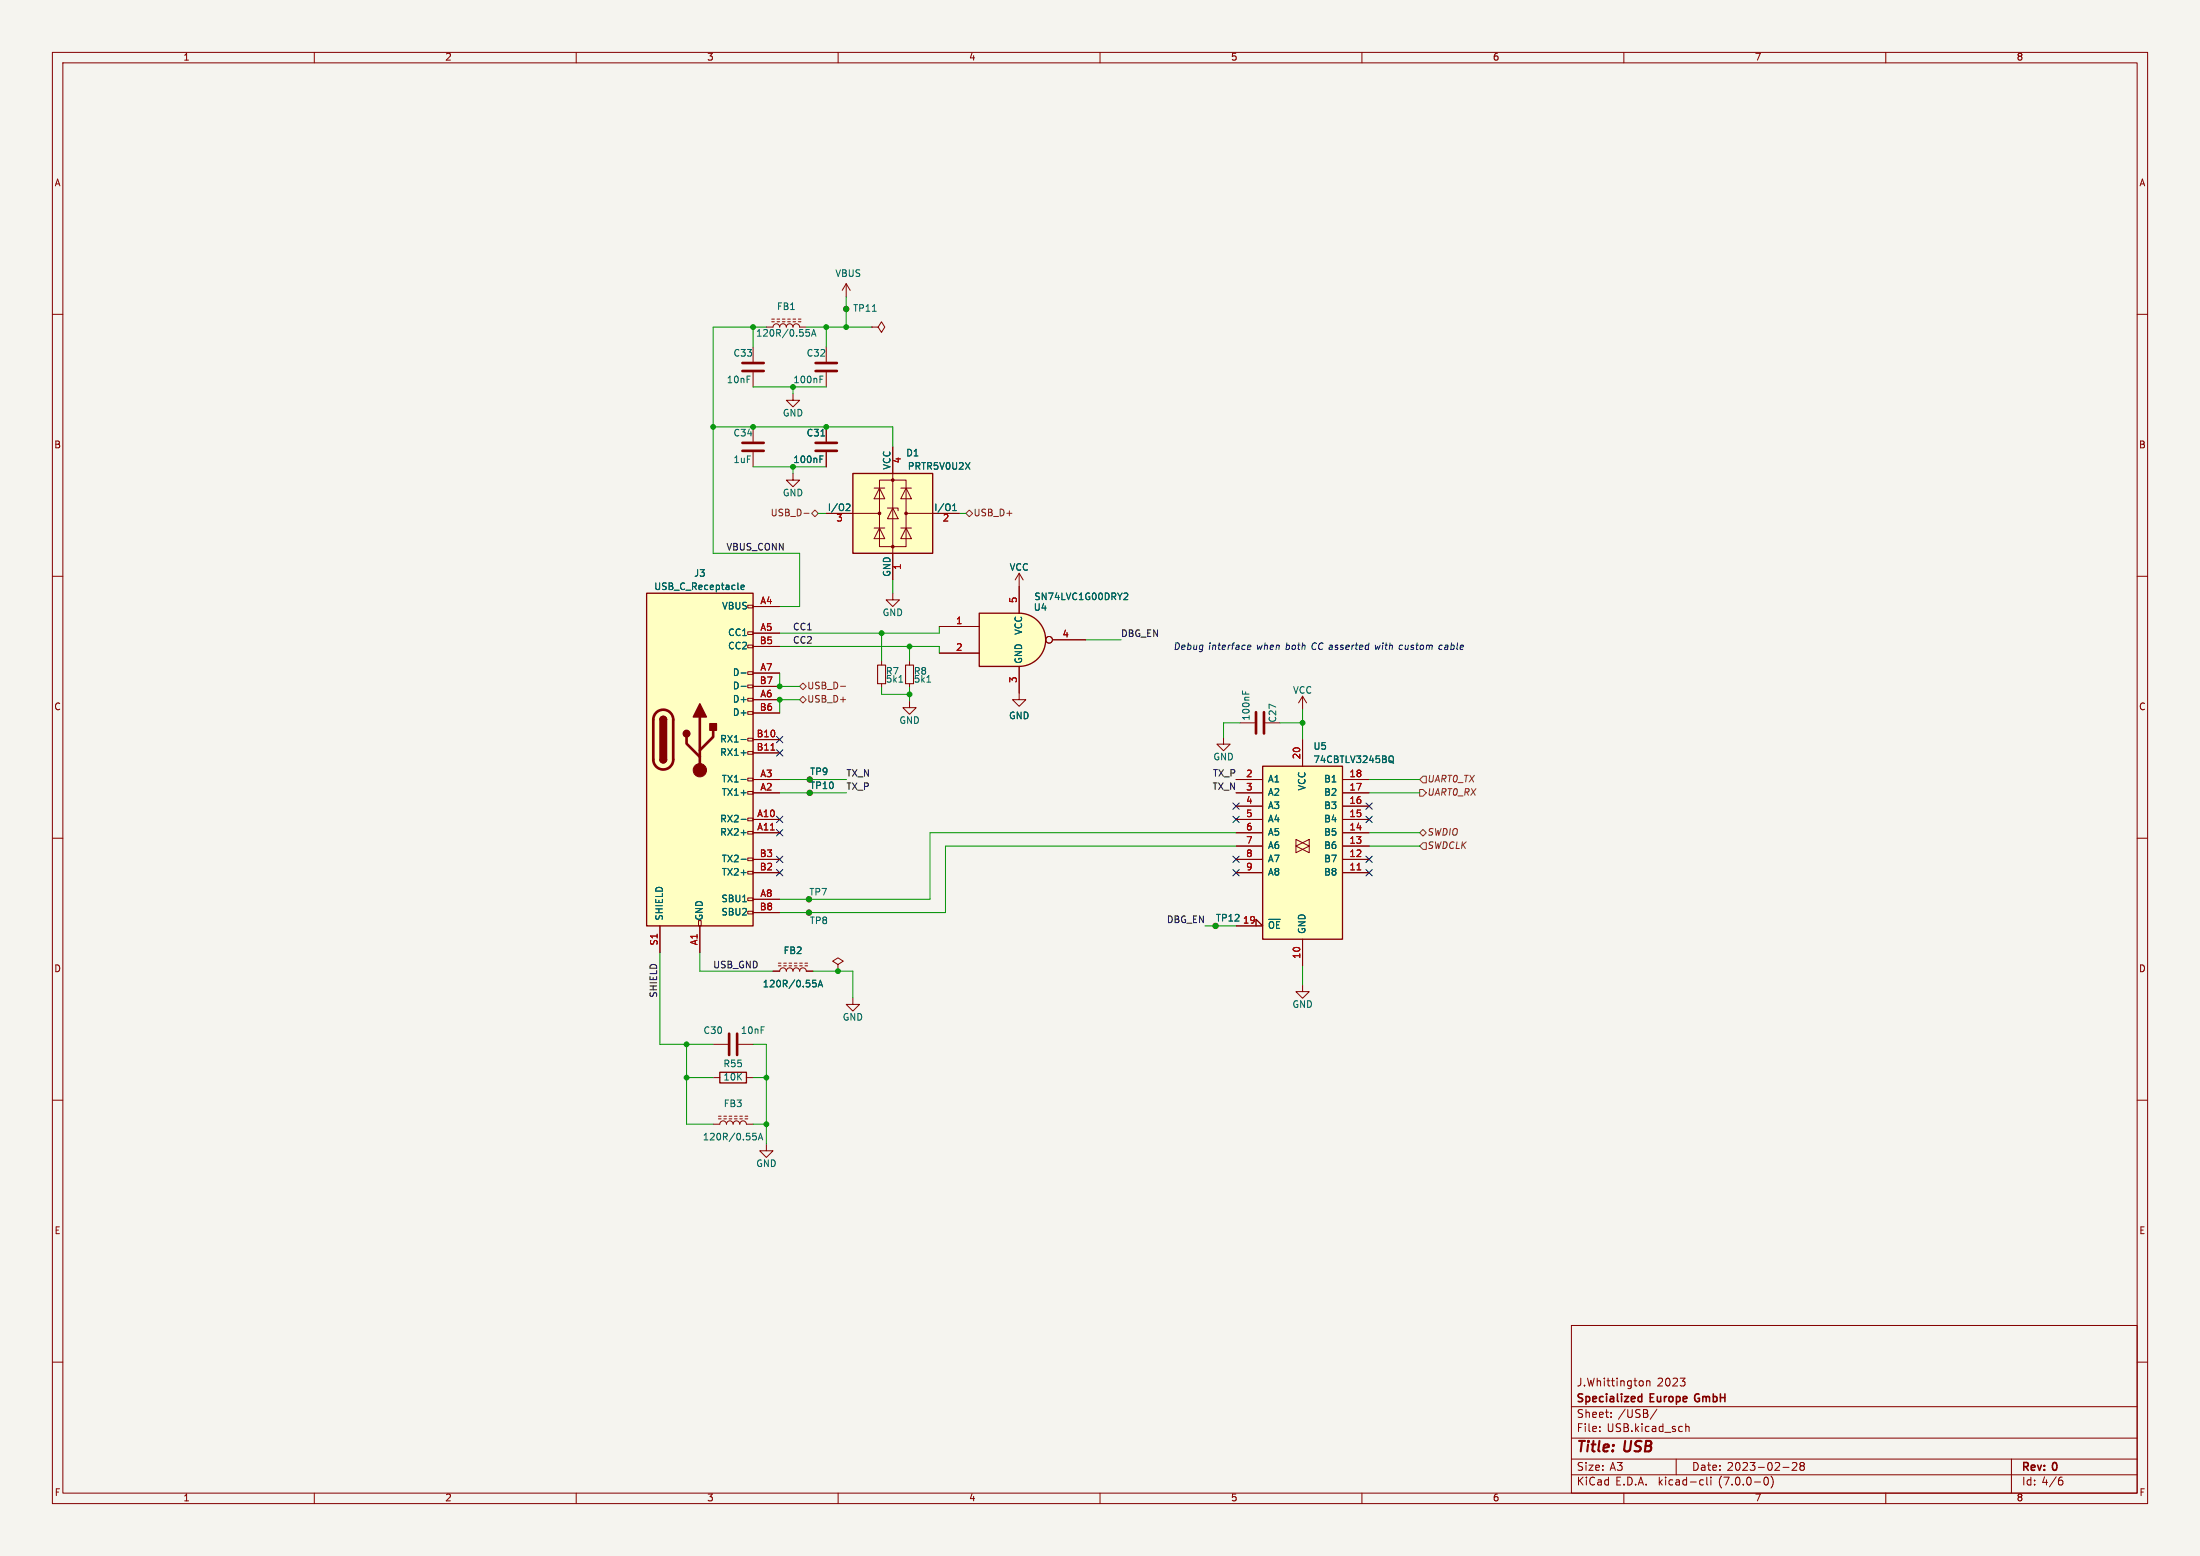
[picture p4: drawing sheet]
<svg xmlns="http://www.w3.org/2000/svg" width="420mm" height="297mm" viewBox="0 0 420 297" stroke-linecap="round" stroke-linejoin="round" font-family="sans-serif">
<path d="M0 0h420v297h-420z" fill="#f5f4ef" stroke="#f5f4ef" stroke-width=".19"/>
<g fill="none" stroke="#840000" stroke-width=".19">
<path d="M10 10h400v277h-400zM12 12h396v273h-396zM60 10v2M110 10v2M160 10v2M210 10v2M260 10v2M310 10v2M360 10v2M10 60h2M408 60h2M143.8 66.2v2.8"/>
<path d="M143.8 71.1v2.8M146.3 62.4h1.3a.64 .64 0 0 1 .6-.6 .64 .64 0 0 1 .6 .6 .64 .64 0 0 1 .7-.6 .64 .64 0 0 1 .6 .6 .64 .64 0 0 1 .6-.6 .64 .64 0 0 1 .7 .6 .64 .64 0 0 1 .6-.6 .64 .64 0 0 1 .7 .6h1.2M147.3 61.4h.5M147.3 60.9h.5M148.3 61.4h.5M148.3 60.9h.5M149.4 61.4h.5M149.4 60.9h.5M150.4 61.4h.5M150.4 60.9h.5M151.4 61.4h.5M151.4 60.9h.5"/>
<path d="M152.4 61.4h.5M152.4 60.9h.5M157.7 66.2v2.8M157.7 71.1v2.8M166.4 62.4h1.2l.7-1 .6 1-.6 1-.7-1M166.4 62.4h.1M10 110h2M194.6 109.4l-.8 1.3M194.6 109.4v2.6M194.6 109.4l.7 1.3M408 110h2M194.6 132.3v1.3h1.2l-1.2 1.2-1.3-1.2h1.3"/>
<path d="M10 160h2M408 160h2M136.1 199.3h2.8M141 199.3h2.8M147.6 185.4h1.2a.64 .64 0 0 1 .7-.7 .64 .64 0 0 1 .6 .7 .64 .64 0 0 1 .6-.7 .64 .64 0 0 1 .7 .7 .64 .64 0 0 1 .6-.7 .64 .64 0 0 1 .7 .7 .64 .64 0 0 1 .6-.7 .64 .64 0 0 1 .6 .7h1.3M148.6 184.4h.5M148.6 183.8h.5M149.6 184.4h.5M149.6 183.8h.5M150.6 184.4h.5M150.6 183.8h.5M151.6 184.4h.5"/>
<path d="M151.6 183.8h.5M152.7 184.4h.5M152.7 183.8h.5M153.7 184.4h.5M153.7 183.8h.5M160 184.1l1-.6-1-.7-1 .7 1 .6v1.3M160 185.4h.1M162.8 190.4v1.3h1.3l-1.3 1.3-1.3-1.3h1.3M248.7 188v1.3h1.2l-1.2 1.3-1.3-1.3h1.3M10 210h2M136.1 214.6h1.3a.64 .64 0 0 1 .6-.7 .64 .64 0 0 1 .7 .7 .64 .64 0 0 1 .6-.7 .64 .64 0 0 1 .7 .7 .64 .64 0 0 1 .6-.7 .64 .64 0 0 1 .6 .7 .64 .64 0 0 1 .7-.7 .64 .64 0 0 1 .6 .7h1.3M136.1 205.7h1.3"/>
<path d="M137.2 213.6h.5M137.2 213.1h.5M138.2 213.6h.5M138.2 213.1h.5M139.2 213.6h.5M139.2 213.1h.5M140.2 213.6h.5M140.2 213.1h.5M141.2 213.6h.5M141.2 213.1h.5M142.2 213.6h.5M142.2 213.1h.5"/>
<path d="M142.5 205.7h1.3M146.3 218.4v1.3h1.3l-1.3 1.2-1.3-1.2h1.3M408 210h2M10 260h2M300 253h108v32h-108zM408 260h2M300 278.5h108M300 274.5h108M300 268.5h108M305.4 273.1v.2M305.4 272.3v.2M307.6 270.4v.2"/>
<path d="M307.6 269.6v.2M313.6 263.7v.7M314.3 263.6v1M314.3 263.7l.3-.1h.3l.1 1M316.3 269l-1.3 1.9M320 278.5v3M320.7 263.1h1l-.5 .5M321.6 263.8v.6M321.8 271.8v1.5M321.8 272.4l.2-.1h.4l.1 1M342.2 279.3l.5-.1 .3 .1v.3l-.9 1.1h.9M343.9 279.8l-.3-.3 .3-.3h.3l.3 .2-.3 .4"/>
<path d="M343.9 279.8l-.3 .3 .1 .4 .2 .2h.3l.3-.3-.1-.5-.2-.1M343.9 279.8h.3M384 278.5v6.5M60 285v2M110 285v2M160 285v2M210 285v2M260 285v2M300 281.5h108M310 285v2M324.8 282.5h.4M325.2 283.4l-.4 .1"/>
<path d="M325.8 282v1.2l.2 .3M326.6 282v.1M326.6 282.5v1M336.9 282h.2a.8 .8 0 0 1 .5 .7 .8 .8 0 0 1-.5 .8 1 1 0 0 1-.2-1.5zM338.2 281.8a1.74 1.74 0 0 1-.1 2.2M340.4 280.1h1.1M360 285v2M393.2 282.5h.3l.3 .3-.1 .5-.5 .2M393.4 282h-.2"/>
<circle cx="232.1" cy="176.7" r=".51"/>
</g>
<path d="M312.8 267.5h.6M312.8 266.6h.6M313.4 266.1v1.5" fill="none" stroke="#840000" stroke-width=".3"/>
<path d="M141.7 70.8h4.1M141.7 69.3h4.1M155.7 70.8h4.1M155.7 69.3h4.1M139.2 197.3v4.1M140.7 197.3v4.1" fill="none" stroke="#840000" stroke-width=".51"/>
<g fill="none" stroke="#006464" stroke-width=".19">
<path d="M153.9 62.9h.6M154 63.4h.3l.3 .2-.1 .4-.5 .2M154.9 64.2l.4-1.3 .5 1.3M155 63.8h.6M156.5 71.8h.6M155.2 187.1h.6M155.3 187.6h.3l.2 .2v.5l-.5 .1M156.2 188.4l.4-1.3 .4 1.3M156.3 188h.6M143.7 216.3h.6M143.9 216.8h.3l.2 .2-.1 .5-.4 .1M144.8 217.6l.4-1.3 .4 1.3"/>
<path d="M144.9 217.2h.6"/>
</g>
<path d="M137.4 204.7h5.1v2h-5.1z" fill="none" stroke="#840000" stroke-width=".25"/>
<path d="M194.6 117a5.1 5.1 0 0 1 5 5.1 5.1 5.1 0 0 1-5 5.1z" fill="#ffffc2" stroke="#ffffc2" stroke-width=".19"/>
<path d="M186.9 117h7.7v10.2h-7.7z" fill="#ffffc2"/>
<path d="M162.8 90.4h15.3v15.2h-15.3zM123.4 113.2h20.4v63.5h-20.4zM186.9 117h7.7a5.1 5.1 0 0 1 5 5.1 5.1 5.1 0 0 1-5 5.1h-7.7zM126 137.4a.64 .64 0 0 1 .6-.7 .64 .64 0 0 1 .7 .7M126 145a.64 .64 0 0 0 .6 .6 .64 .64 0 0 0 .7-.6M241 146.3h15.3v33h-15.3z" fill="none" stroke="#840000" stroke-width=".25"/>
<g fill="none" stroke="#840000" stroke-width=".19">
<path d="M161.5 59h.1M161.5 54.2l-.7 1.2M161.5 54.2v2.5M161.5 54.2l.8 1.2M151.4 75.1v1.3h1.3l-1.3 1.3-1.3-1.3h1.3M143.8 81.5v2.8M143.8 86.3v2.8M151.4 90.4v1.2h1.3l-1.3 1.3-1.3-1.3h1.3M157.7 81.5v2.8M157.7 86.3v2.8M157.7 98h10.2M166.9 93.2h2"/>
<path d="M167.9 91.6h5.1v12.7h-5.1zM167.9 93.2l1 2h-2zM169.4 97h2v.5M170.4 97l1 2h-2zM170.4 85.3v25.4M172 93.2h2M173 93.2l1 2h-2zM173 98h10.1M142.7 115.5h1.1v.5h-1.1zM143.8 115.8h5M166.9 100.8h2M167.9 100.8l1 2h-2z"/>
<path d="M170.4 113.2v1.3h1.3l-1.3 1.3-1.2-1.3h1.2M172 100.8h2M173 100.8l1 2h-2zM179.3 119.6h7.6M194.6 112v5M142.7 135.8h1.1v.5h-1.1zM142.7 133.3h1.1v.5h-1.1zM142.7 130.8h1.1v.5h-1.1zM142.7 128.2h1.1v.5h-1.1zM142.7 123.1h1.1v.5h-1.1zM142.7 120.6h1.1v.5h-1.1zM143.8 120.9h5"/>
<path d="M143.8 133.6h5M143.8 128.5h5M143.8 123.4h5M143.8 136.1h5M143.8 131h5M168.3 126.2v.7M168.3 130.5v.8M173.6 133.8v1.3h1.3l-1.3 1.2-1.2-1.2h1.2M173.6 126.2v.7M173.6 130.5v.8M179.3 124.7h7.6M194.6 127.2v5.1"/>
<path d="M200.9 122.1h6.4M236.7 138h2.8M241.6 138h2.7M248.7 132.9l-.8 1.3M248.7 132.9v2.5M248.7 132.9l.7 1.3M142.7 158.7h1.1v.5h-1.1zM142.7 156.2h1.1v.5h-1.1zM142.7 151.1h1.1v.5h-1.1zM142.7 148.5h1.1v.5h-1.1zM142.7 143.5h1.1v.5h-1.1zM142.7 140.9h1.1v.5h-1.1z"/>
<path d="M143.8 156.4h5M143.8 159h5M143.8 151.3h5M143.8 148.8h5M143.8 141.2h5M143.8 143.7h5M233.6 140.8v1.2h1.2l-1.2 1.3-1.3-1.3h1.3M236 156.4h5M236 159h5M236 151.3h5M236 148.8h5M236 153.9h5"/>
<path d="M248.7 141.2v5.1M256.3 156.4h5.1M256.3 159h5.1M256.3 151.3h5.1M256.3 148.8h5.1M256.3 153.9h5.1M126 176.7v5.1M133.3 175.7h.6v1h-.6zM133.6 176.7v5.1M142.7 173.9h1.1v.5h-1.1zM142.7 171.4h1.1v.5h-1.1zM142.7 166.3h1.1v.5h-1.1z"/>
<path d="M142.7 163.8h1.1v.5h-1.1zM143.8 171.7h5M143.8 166.6h5M143.8 164h5M143.8 174.2h5M154.4 174.2h.1M236 176.7h5l-1.2-1.2v1.2M236 166.6h5M236 164h5M236 161.5h5M247.4 160.2l2.5 1.3-2.5 1.3zM247.4 161.5l2.5-1.3v2.6z"/>
<path d="M248.7 179.3v5.1M256.3 166.6h5.1M256.3 164h5.1M256.3 161.5h5.1M147.6 185.4h1.2M153.9 185.4h1.3"/>
<circle cx="161.5" cy="59" r=".51"/>
<circle cx="200.3" cy="122.1" r=".63"/>
<circle cx="154.6" cy="148.8" r=".51"/>
<circle cx="154.6" cy="151.3" r=".51"/>
<circle cx="154.4" cy="171.7" r=".51"/>
<circle cx="154.4" cy="174.2" r=".51"/>
</g>
<g fill="none" stroke="#006464" stroke-width=".19">
<path d="M156.5 87h.6M161.7 96.2l.4 .1 .2 .3-.8 .9h.8M181.9 97.5h.7M181.9 96.6l.3-.4v1.3M141.5 112.1l.6-.1-.1-.2-.4-.1-.1 .2v.6h.5M214.8 113.2l.4 .1 .1 .3-.8 .9h.8M141.5 128.5h.9M141.5 131h.9M171.6 130.2h.7M176.9 130.2h.8M237.2 131.9v.6M141.5 156.4h.9"/>
<path d="M141.5 158.9h.9M141.5 148.8h.9M141.5 141.2h.9M141.5 143.7h.9M265.3 145.5h.5M265.3 144.3h.2a.43 .43 0 0 1 .5 .4l-.2 .8M265.4 145.3l.4 .2M265.8 145.5l.3 .2M141.5 164h.9M141.8 172.1h.7M242.2 175.5h2.2M242.3 176.4a.42 .42 0 0 1 .4-.5 .42 .42 0 0 1 .5 .5"/>
<path d="M244.3 175.9h-.6v1.3M155.2 187.1h.6M155.3 187.6h.3l.2 .2v.5l-.5 .1M156.2 188.4l.4-1.3 .4 1.3M156.3 188h.6"/>
</g>
<path d="M141.7 86.1h4.1M141.7 84.5h4.1M155.7 86.1h4.1M155.7 84.5h4.1M125.3 136a1.9 1.9 0 0 1 2-.4 1.9 1.9 0 0 1 1.2 1.8v7.6a1.91 1.91 0 0 1-1.9 1.9 1.91 1.91 0 0 1-1.9-1.9v-7.8l.2-.6zM133.6 136.9v10.1M136.1 139.4v1.3l-2.5 2.5M239.8 135.9v4.1M241.3 135.9v4.1M131.1 140.7v1.2l2.5 2.6" fill="none" stroke="#840000" stroke-width=".51"/>
<g fill="#ffffc2" stroke="#ffffc2" stroke-width=".19">
<path d="M123.4 113.2h20.4v63.5h-20.4z"/>
<path d="M162.8 90.4h15.3v15.2h-15.3z"/>
<path d="M241 146.3h15.3v33h-15.3z"/>
</g>
<g fill="#840000" stroke="#840000" stroke-width=".25">
<path d="M126 145h1.3a.64 .64 0 0 1-.7 .6 .64 .64 0 0 1-.6-.6z"/>
<path d="M126 137.4h1.3v7.6h-1.3z"/>
<path d="M126.2 136.9a.64 .64 0 0 1 .7-.1 .64 .64 0 0 1 .4 .6h-1.3z"/>
<path d="M133.6 134.3l1.3 2.6h-2.6z"/>
<path d="M135.5 138.1h1.3v1.3h-1.3z"/>
<circle cx="131.1" cy="140" r=".63"/>
</g>
<g fill="#840000" stroke="#840000" stroke-width=".19">
<circle cx="133.6" cy="147" r="1.27"/>
<circle cx="173" cy="98" r=".25"/>
<circle cx="170.4" cy="104.3" r=".25"/>
<circle cx="170.4" cy="91.6" r=".25"/>
<circle cx="167.9" cy="98" r=".25"/>
</g>
<path d="M147.2 143.2h.7M259.1 166h.7" fill="none" stroke="#a90000" stroke-width=".19"/>
<path d="M167.5 126.9h1.6v3.6h-1.6zM172.9 126.9h1.5v3.6h-1.5z" fill="none" stroke="#840000" stroke-width=".2"/>
<path d="M153.5 98h.9M154.9 98l.7-.6 .6 .6-.6 .6zM184.4 98l.6-.6 .7 .6-.7 .6zM152.7 131l.6-.6 .6 .6-.6 .6zM152.7 133.6l.6-.7 .6 .7-.6 .6zM160.5 131h.9M271 159l.7-.7 .6 .7-.6 .6zM271 150.7h.7l.6 .6-.6 .7h-.7zM271.7 148.2h.6v1.2h-.6l-.7-.6zM271.7 160.9h.6v1.2h-.6l-.7-.6z" fill="none" stroke="#725600" stroke-width=".19"/>
<path d="M238.2 123.6l.6-.2v-.2h-.5l-.2 .6 .2 .2 .4-.1M262.5 123.1l.2 .9M267.2 123.3l-.1 .4 .2 .3M275 123.1l-.3 .3v.3l.1 .2 .3 .1" fill="none" stroke="#0000c2" stroke-width=".19"/>
<g fill="none" stroke="#009600" stroke-width=".19">
<path d="M161.5 56.7v5.7M143.8 62.4v3.8M143.8 73.9h13.9M146.3 62.4h-10.2v43.2h16.6v10.2h-3.9M151.4 73.9v1.2M153.9 62.4h12.5M157.7 62.4v3.8M136.1 81.5h34.3v3.8M143.8 89.1h13.9M151.4 89.1v1.3M156.2 98h1.5M183.1 98h1.3"/>
<path d="M170.4 110.7v2.5M179.3 119.6v1.3h-30.5M148.8 128.5v2.5h3.9M148.8 123.4h30.5v1.3M152.7 133.6h-3.9v2.5M168.3 120.9v5.3M168.3 131.3v1.2h5.3M173.6 123.4v2.8M173.6 131.3v2.5M207.3 122.1h6.7M236.7 138h-3.1v2.8M244.3 138h4.4"/>
<path d="M248.7 135.4v5.8M148.8 151.3h12.8M148.8 148.8h12.8M236 159h-58.5v12.7h-28.7M261.4 151.3h9.6M261.4 159h9.6M261.4 148.8h9.6M230 176.7h6M236 161.5h-55.5v12.7h-31.7M261.4 161.5h9.6M126 181.8v17.5h10.1M131.1 199.3v15.3h5"/>
<path d="M133.6 181.8v3.6h14M143.8 199.3h2.5v19.1M155.2 185.4h7.6v5M248.7 184.4v3.6M131.1 205.7h5M143.8 205.7h2.5M143.8 214.6h2.5"/>
</g>
<g fill="none" stroke="#000084" stroke-width=".19">
<path d="M148.2 143.1l1.3 1.2M148.2 140.6l1.3 1.2M148.2 158.3l1.3 1.3M148.2 155.8l1.3 1.2M149.5 143.1l-1.3 1.2M149.5 140.6l-1.3 1.2M149.5 158.3l-1.3 1.3M149.5 155.8l-1.3 1.2M235.4 153.3l1.2 1.2M235.4 155.8l1.2 1.2M236.6 153.3l-1.2 1.2M236.6 155.8l-1.2 1.2"/>
<path d="M260.8 153.3l1.2 1.2M260.8 155.8l1.2 1.2M262 153.3l-1.2 1.2M262 155.8l-1.2 1.2M148.2 163.4l1.3 1.2M148.2 166l1.3 1.2M149.5 163.4l-1.3 1.2M149.5 166l-1.3 1.2M235.4 166l1.2 1.2M235.4 163.4l1.2 1.2M236.6 166l-1.2 1.2M236.6 163.4l-1.2 1.2"/>
<path d="M260.8 163.4l1.2 1.2M260.8 166l1.2 1.2M262 163.4l-1.2 1.2M262 166l-1.2 1.2"/>
</g>
<g fill="#009600" stroke="#009600" stroke-width=".19">
<circle cx="143.8" cy="62.4" r=".46"/>
<circle cx="136.1" cy="81.5" r=".46"/>
<circle cx="161.5" cy="62.4" r=".46"/>
<circle cx="157.7" cy="81.5" r=".46"/>
<circle cx="157.7" cy="62.4" r=".46"/>
<circle cx="151.4" cy="73.9" r=".46"/>
<circle cx="143.8" cy="81.5" r=".46"/>
<circle cx="161.5" cy="59" r=".46"/>
<circle cx="168.3" cy="120.9" r=".46"/>
<circle cx="173.6" cy="132.5" r=".46"/>
<circle cx="232.1" cy="176.7" r=".46"/>
<circle cx="154.6" cy="151.3" r=".46"/>
<circle cx="154.4" cy="174.2" r=".46"/>
<circle cx="160" cy="185.4" r=".46"/>
<circle cx="154.4" cy="171.7" r=".46"/>
<circle cx="154.6" cy="148.8" r=".46"/>
<circle cx="173.6" cy="123.4" r=".46"/>
<circle cx="248.7" cy="138" r=".46"/>
<circle cx="148.8" cy="133.6" r=".46"/>
<circle cx="148.8" cy="131" r=".46"/>
<circle cx="151.4" cy="89.1" r=".46"/>
<circle cx="146.3" cy="205.7" r=".46"/>
<circle cx="146.3" cy="214.6" r=".46"/>
<circle cx="131.1" cy="205.7" r=".46"/>
<circle cx="131.1" cy="199.3" r=".46"/>
</g>
<g font-size="2.8" fill="#840000">
<text x="301" y="277.8">Title:</text>
<text x="310.1" y="277.8">USB</text>
</g>
<g font-size="2.1" fill="#840000">
<text x="301" y="268.1">Specialized</text>
<text x="301" y="264.9">J.Whittington</text>
<text x="315.1" y="268.1">Europe</text>
<text x="316.3" y="264.9">2023</text>
<text x="324.1" y="268.1">GmbH</text>
<text x="301" y="273.6">File:</text>
<text x="301" y="270.9">Sheet:</text>
<text x="306.8" y="273.6">USB.kicad_sch</text>
<text x="308.9" y="270.9">/USB/</text>
<text x="301" y="281">Size:</text>
<text x="307.3" y="281">A3</text>
<text x="323" y="281">Date:</text>
<text x="329.7" y="281">2023-02-28</text>
<text x="386" y="281.2">Rev:</text>
<text x="392" y="281.2">0</text>
<text x="301" y="283.8">KiCad</text>
<text x="308.4" y="283.8">E.D.A.</text>
<text x="316.6" y="283.8">kicad-cli</text>
<text x="328.2" y="283.8">(7.0.0-0)</text>
<text x="386" y="283.8">Id: 4/6</text>
</g>
<g font-size="1.8" fill="#840000">
<text x="35" y="11.8">1</text>
<text x="85" y="11.8">2</text>
<text x="135" y="11.8">3</text>
<text x="185" y="11.8">4</text>
<text x="235" y="11.8">5</text>
<text x="285" y="11.8">6</text>
<text x="335" y="11.8">7</text>
<text x="385" y="11.8">8</text>
<text x="10.4" y="35.8">A</text>
<text x="408.4" y="35.8">A</text>
<text x="10.3" y="85.8">B</text>
<text x="408.3" y="85.8">B</text>
<text x="10.3" y="135.8">C</text>
<text x="408.3" y="135.8">C</text>
<text x="154.6" y="148.2">TP9</text>
<text x="154.6" y="150.9">TP10</text>
<text x="232.1" y="176.2">TP12</text>
<text x="10.3" y="185.8">D</text>
<text x="408.3" y="185.8">D</text>
<text x="10.4" y="235.8">E</text>
<text x="408.3" y="235.8">E</text>
<text x="10.4" y="285.8">F</text>
<text x="35" y="286.8">1</text>
<text x="85" y="286.8">2</text>
<text x="135" y="286.8">3</text>
<text x="185" y="286.8">4</text>
<text x="235" y="286.8">5</text>
<text x="285" y="286.8">6</text>
<text x="335" y="286.8">7</text>
<text x="385" y="286.8">8</text>
<text x="408.4" y="285.8">F</text>
</g>
<g font-size="1.8" fill="#006464">
<text x="159.4" y="53.1">VBUS</text>
<text x="148.3" y="59.4">FB1</text>
<text x="162.8" y="59.8">TP11</text>
<text x="144.3" y="64.5">120R/0.55A</text>
<text x="140" y="68.3">C33</text>
<text x="153.9" y="68.3">C32</text>
<text x="138.7" y="73.4">10nF</text>
<text x="151.4" y="73.4">100nF</text>
<text x="140" y="83.6">C34</text>
<text x="149.4" y="79.8">GND</text>
<text x="153.9" y="83.6">C31</text>
<text x="140" y="88.7">1uF</text>
<text x="151.4" y="88.7">100nF</text>
<text x="170.2" y="89.7" transform="rotate(-90 170.2 89.7)">VCC</text>
<text x="172.9" y="87.4">D1</text>
<text x="173.2" y="89.9">PRTR5V0U2X</text>
<text x="149.4" y="95">GND</text>
<text x="158" y="97.7">I/O2</text>
<text x="178.3" y="97.7">I/O1</text>
<text x="124.8" y="112.9">USB_C_Receptacle</text>
<text x="132.5" y="110.4">J3</text>
<text x="170.2" y="110.2" transform="rotate(-90 170.2 110.2)">GND</text>
<text x="192.7" y="109.2">VCC</text>
<text x="137.7" y="116.6">VBUS</text>
<text x="168.4" y="117.9">GND</text>
<text x="197.3" y="116.9">U4</text>
<text x="197.4" y="114.8">SN74LVC1G00DRY2</text>
<text x="138.9" y="121.7">CC1</text>
<text x="138.9" y="124.2">CC2</text>
<text x="195.4" y="121.3" transform="rotate(-90 195.4 121.3)">VCC</text>
<text x="139.8" y="129.3">D-</text>
<text x="139.8" y="131.8">D-</text>
<text x="169.1" y="129">R7</text>
<text x="169.1" y="130.6">5k1</text>
<text x="174.4" y="129">R8</text>
<text x="174.4" y="130.6">5k1</text>
<text x="195.4" y="126.7" transform="rotate(-90 195.4 126.7)">GND</text>
<text x="139.8" y="134.4">D+</text>
<text x="139.8" y="136.9">D+</text>
<text x="192.6" y="137.6">GND</text>
<text x="238.8" y="137.6" transform="rotate(-90 238.8 137.6)">100nF</text>
<text x="243.9" y="138" transform="rotate(-90 243.9 138)">C27</text>
<text x="246.8" y="132.7">VCC</text>
<text x="137.4" y="142">RX1-</text>
<text x="171.6" y="138.4">GND</text>
<text x="250.7" y="143.4">U5</text>
<text x="137.4" y="144.5">RX1+</text>
<text x="137.7" y="149.6">TX1-</text>
<text x="231.6" y="145.4">GND</text>
<text x="242.1" y="149.6">A1</text>
<text x="250.7" y="145.9">74CBTLV3245BQ</text>
<text x="252.7" y="149.6">B1</text>
<text x="137.7" y="152.2">TX1+</text>
<text x="242.1" y="152.2">A2</text>
<text x="242.1" y="154.7">A3</text>
<text x="249.5" y="151" transform="rotate(-90 249.5 151)">VCC</text>
<text x="252.7" y="154.7">B3</text>
<text x="252.7" y="152.2">B2</text>
<text x="137.4" y="157.2">RX2-</text>
<text x="137.4" y="159.8">RX2+</text>
<text x="242.1" y="157.2">A4</text>
<text x="242.1" y="159.8">A5</text>
<text x="252.7" y="159.8">B5</text>
<text x="252.7" y="157.2">B4</text>
<text x="137.7" y="167.4">TX2+</text>
<text x="137.7" y="164.9">TX2-</text>
<text x="242.1" y="162.3">A6</text>
<text x="242.1" y="164.9">A7</text>
<text x="242.1" y="167.4">A8</text>
<text x="252.7" y="167.4">B8</text>
<text x="252.7" y="164.9">B7</text>
<text x="252.7" y="162.3">B6</text>
<text x="137.6" y="172.5">SBU1</text>
<text x="154.4" y="171.2">TP7</text>
<text x="126.8" y="175.7" transform="rotate(-90 126.8 175.7)">SHIELD</text>
<text x="134.4" y="175.7" transform="rotate(-90 134.4 175.7)">GND</text>
<text x="137.6" y="175">SBU2</text>
<text x="154.5" y="176.7">TP8</text>
<text x="242.1" y="178.2">~{OE}</text>
<text x="249.5" y="178.3" transform="rotate(-90 249.5 178.3)">GND</text>
<text x="149.5" y="182.4">FB2</text>
<text x="145.5" y="188.7">120R/0.55A</text>
<text x="134.2" y="197.6">C30</text>
<text x="141.4" y="197.6">10nF</text>
<text x="160.8" y="195.1">GND</text>
<text x="246.7" y="192.6">GND</text>
<text x="138" y="204">R55</text>
<text x="138" y="206.5">10K</text>
<text x="138.1" y="211.6">FB3</text>
<text x="134.1" y="217.9">120R/0.55A</text>
<text x="144.3" y="223">GND</text>
</g>
<g font-size="1.8" fill="#a90000">
<text x="172.3" y="88.5" transform="rotate(-90 172.3 88.5)">4</text>
<text x="159.6" y="99.9">3</text>
<text x="179.9" y="99.9">2</text>
<text x="172.3" y="108.8" transform="rotate(-90 172.3 108.8)">1</text>
<text x="145.1" y="115.5">A4</text>
<text x="182.5" y="119.3">1</text>
<text x="194.3" y="115.2" transform="rotate(-90 194.3 115.2)">5</text>
<text x="145" y="123.1">B5</text>
<text x="145.1" y="120.6">A5</text>
<text x="182.5" y="124.4">2</text>
<text x="202.8" y="121.9">4</text>
<text x="145" y="130.8">B7</text>
<text x="145.1" y="128.2">A7</text>
<text x="194.3" y="130.4" transform="rotate(-90 194.3 130.4)">3</text>
<text x="145" y="135.8">B6</text>
<text x="145.1" y="133.3">A6</text>
<text x="144.4" y="140.9">B10</text>
<text x="144.4" y="143.5">B11</text>
<text x="145.1" y="148.5">A3</text>
<text x="237.8" y="148.5">2</text>
<text x="248.4" y="145" transform="rotate(-90 248.4 145)">20</text>
<text x="257.6" y="148.5">18</text>
<text x="145.1" y="151.1">A2</text>
<text x="237.8" y="151.1">3</text>
<text x="237.8" y="153.6">4</text>
<text x="257.6" y="153.6">16</text>
<text x="257.6" y="151.1">17</text>
<text x="144.5" y="156.2">A10</text>
<text x="144.5" y="158.7">A11</text>
<text x="237.8" y="156.2">5</text>
<text x="237.8" y="158.7">6</text>
<text x="237.8" y="161.2">7</text>
<text x="257.6" y="161.2">13</text>
<text x="257.6" y="158.7">14</text>
<text x="257.6" y="156.2">15</text>
<text x="145" y="166.3">B2</text>
<text x="145" y="163.8">B3</text>
<text x="237.8" y="163.8">8</text>
<text x="237.8" y="166.3">9</text>
<text x="257.6" y="166.3">11</text>
<text x="257.6" y="163.8">12</text>
<text x="145" y="173.9">B8</text>
<text x="145.1" y="171.4">A8</text>
<text x="237.2" y="176.5">19</text>
<text x="125.7" y="180.5" transform="rotate(-90 125.7 180.5)">S1</text>
<text x="133.3" y="180.5" transform="rotate(-90 133.3 180.5)">A1</text>
<text x="248.4" y="183.1" transform="rotate(-90 248.4 183.1)">10</text>
</g>
<g font-size="1.8" fill="#725600">
<text x="147" y="98.8">USB_D-</text>
<text x="185.9" y="98.8">USB_D+</text>
<text x="154.1" y="131.8">USB_D-</text>
<text x="154.1" y="134.4">USB_D+</text>
<text x="272.5" y="149.6">UART0_TX</text>
<text x="272.5" y="152.2">UART0_RX</text>
<text x="272.5" y="159.8">SWDIO</text>
<text x="272.5" y="162.3">SWDCLK</text>
</g>
<g font-size="1.8" fill="#0f0f0f">
<text x="138.7" y="105.3">VBUS_CONN</text>
<text x="151.4" y="123">CC2</text>
<text x="151.4" y="120.5">CC1</text>
<text x="214" y="121.8">DBG_EN</text>
<text x="161.6" y="148.4">TX_N</text>
<text x="231.4" y="148.4">TX_P</text>
<text x="161.6" y="151">TX_P</text>
<text x="231.4" y="151">TX_N</text>
<text x="222.6" y="176.4">DBG_EN</text>
<text x="136.1" y="185">USB_GND</text>
<text x="125.6" y="190.6" transform="rotate(-90 125.6 190.6)">SHIELD</text>
</g>
<g font-size="1.8" fill="#0000c2">
<text x="224" y="124.3">Debug</text>
<text x="230.7" y="124.3">interface</text>
<text x="240" y="124.3">when</text>
<text x="245.6" y="124.3">both</text>
<text x="250.6" y="124.3">CC asserted</text>
<text x="263" y="124.3">with</text>
<text x="267.7" y="124.3">custom</text>
<text x="275.4" y="124.3">cable</text>
</g>
</svg>
